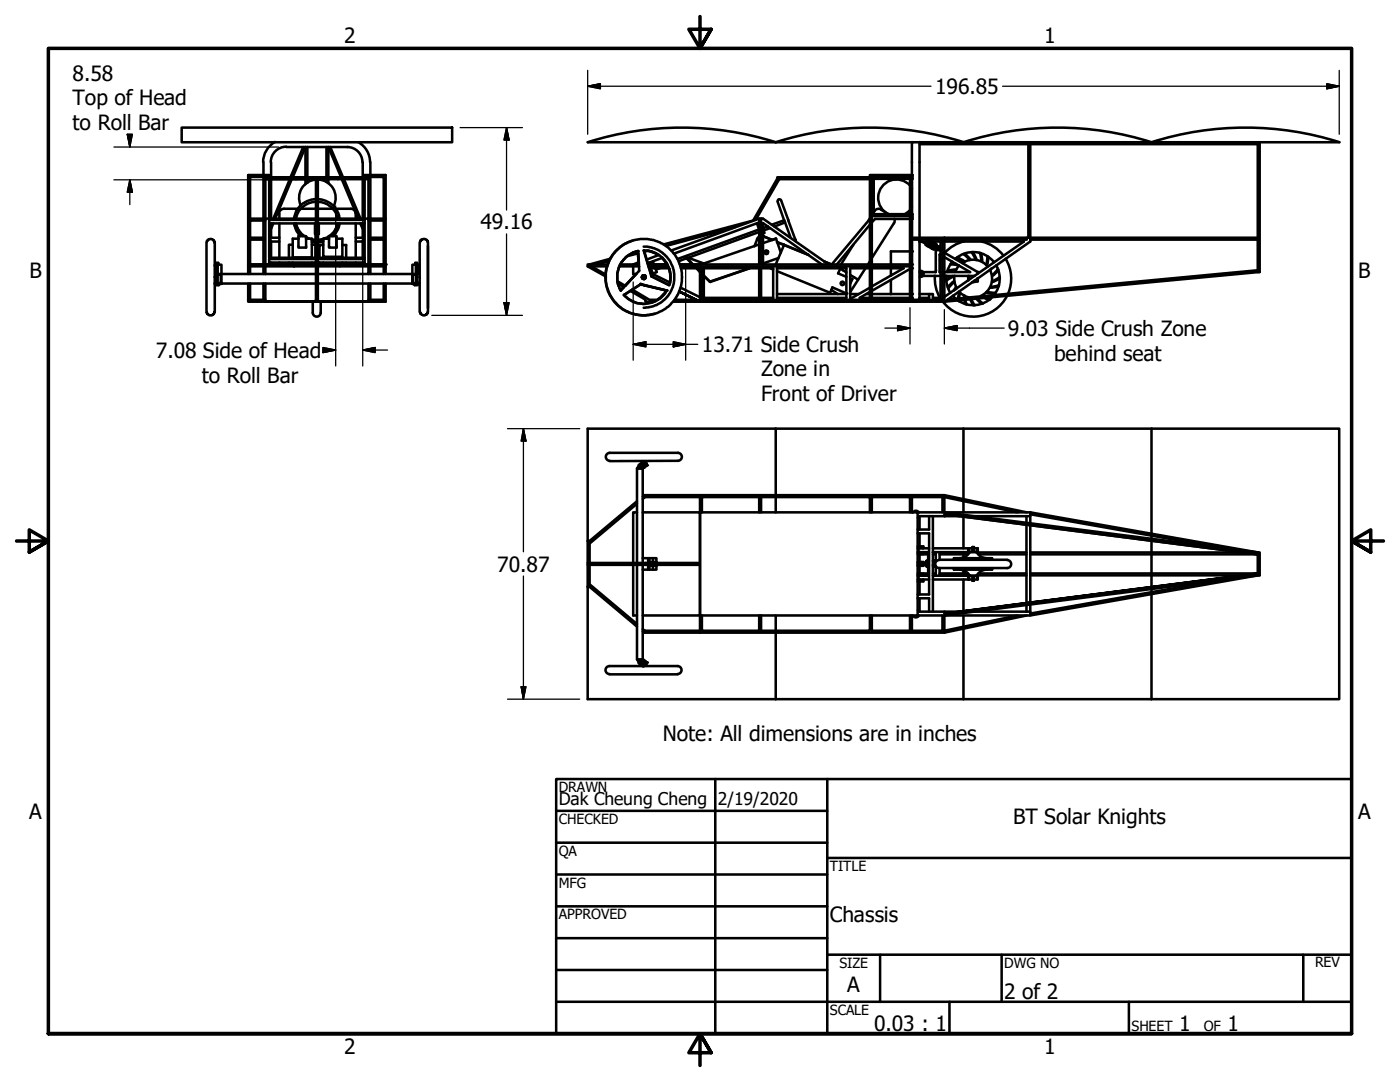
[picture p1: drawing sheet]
<svg xmlns="http://www.w3.org/2000/svg" width="279mm" height="216mm" viewBox="0 0 279 216" stroke-linecap="round" stroke-linejoin="round" font-family="sans-serif">
<!-- layer: Visible (ANSI) -->
<g fill="none" stroke="#000" stroke-width=".51">
<path d="M36.3 25.5h53.9v2.9h-53.9zM52.6 32.4v2.5M52.6 35.3v8.3M53.7 35.4v-.5h-4.2v17.9h13.6M53.7 35.8v7.8M54.1 32.4v3M54.1 35.8v7.8M54.9 28.3a4.6 4.6 0 0 0-2.4 4.1M57.1 29.3a3.1 3.1 0 0 0-3.1 3.1M57.1 29.3h12.2M57.8 35.8l-3.3 7.8M58.2 35.8l-3.3 7.8"/>
<path d="M58.4 35.4l2.6-6.1v6.1M59.1 35.4h-6v.4h10M59.1 35.8v-.4h8.3v.4h-4.3v8.2h.3v-8.2M60.5 29.3l-2.5 6.1M61 35.8v1M61.3 29.3v6.1M61.3 35.8v.7M63 35.8a3.7 3.7 0 0 0-3 5.2M63.1 39.8a4.5 4.5 0 0 0-4.4 3.8M63.4 35.8a3.7 3.7 0 0 1 3.2 5.3M63.4 39.8a4.4 4.4 0 0 1 4.4 3.8M65.2 29.3v6.1"/>
<path d="M65.2 35.8v.5M65.5 35.4v-6.1l2.6 6.1M65.5 35.8v.8M65.9 29.3l2.6 6.1M67.4 35.4h5.9v.4h-5.9M68.2 35.8l3.3 7.8M68.6 35.8l3.3 7.8M69.3 29.3a3 3 0 0 1 3 3.1M71.5 28.4a4.5 4.5 0 0 1 2.4 4M72.4 32.4v3M72.4 35.8v7.8M72.8 35.4v-.5h4.2v17.9h-3.5v-17.5h3.1v8.3"/>
<path d="M72.8 35.8v7.8M73.9 32.4v2.5M73.9 35.3v8.3M155.1 35.8h.4l-4.7 8.1M155.5 35.4h-.4v.4l-4.8 8.2-17.8 4.8M155.9 40a.35 .35 0 0 0-.5-.2 .35 .35 0 0 0-.2 .4M173.6 35.4h-18.1v.4h18.1M174 35.3h7.6v7.4h-7.6zM181.6 35.7h-7.2v7M181.6 37.1a3.7 3.7 0 0 0-5.6 .2 3.7 3.7 0 0 0 1.4 5.5l-1.6-1M182 37.6h.1M182 35.7h.1v-.8h-8.5v17.9h-21.7v-9.2"/>
<path d="M182 28.6v18.8h22.9M182.1 28.4v.1M183.5 28.8h21.7M183.5 28.6v18.8M183.6 28.3v.2M192.3 28.4a62 62 0 0 1 37.5 0 61.8 61.8 0 0 1 37.5 0M192.3 28.4a61.8 61.8 0 0 0-37.5 0 62 62 0 0 0-37.5 0h150M205.2 28.4v19h.4M205.6 28.4v19M205.6 28.8h45.4v18.6M251.4 28.4v25.9h-.4M41.4 47.9a.92 .92 0 0 1 1.1 0 .92 .92 0 0 1 .4 1.1l-.1 13.2a.83 .83 0 0 1-1 .7 .83 .83 0 0 1-.6-1.1v-13.5z"/>
<path d="M42.9 52.8h1.3v1.9M43 53.1l.2 .1M43 53.3v.1h.2M43 53.5l.2 .2M43 53.7l.2 .1M43 53.9v.1h.2M43 54.2h.2M43 54.4l.2 .1M43 54.5v.2h.2M43.1 56.6h-.2h1.3h-.5M43.2 53.1h.1M43.2 53.5h.1"/>
<path d="M43.2 53.7h.1M43.2 54.2h.1M43.2 54.4h.1M43.1 56.6h.3v.2h-.3zM43.1 56.6v.3h.6v-.3M43.1 56.8v.1M43.2 53.2h.1M43.2 53.4h.1M43.2 53.8h.1M43.2 54h.1M43.2 54.2l.1 .1M43.2 54.5h.1"/>
<path d="M43.2 54.7h.1M43.2 53.2v.1h-.2h.3M43.2 53.8v.2l-.2-.1 .3 .1M43.2 54.5v.1l-.2-.1 .3 .1M43.2 53.1h-.2h.3M43.2 53.5h-.2h.3M43.2 53.7h-.2h.3M43.2 54.1l-.2 .1h.3M43.2 54.4h-.2h.3M43.2 52.8v-.3h.4v.3M43.2 53v.1M43.2 53.4v.1"/>
<path d="M43.2 54v.2M43.2 54.2v.2M43.2 54.7v1.7M43.3 53h-.4h.4v3.4l-.4 .1M43.4 52.8v3.8h.8M43.4 54.8h.7M43.4 56.8l.3 .1M43.4 56.6h.3M44.2 54.7h-.8v.1l.7-.1v1.8l-.7 .1h.8M44.2 54.7h18.9M44.2 56.6h18.9M44.2 54.7v1.9"/>
<path d="M49.5 56.6v3.6h24h-20.5v-3.6M49.5 43.6h13.6M49.5 53.1v1.6M49.9 43.6v-8.3h3.1v17.5M49.9 47.4h2.7M49.9 47.8h2.7M49.9 56.6v3.2h3.1M49.9 53.1v1.6M52.6 44v8.8M52.6 53.1v1.6M52.6 56.6v3.2M53 44h-3.1v8.8"/>
<path d="M53 53.1v1.6M53.7 44.6h9.2v2.1h.1M53.7 52.4h9.2v.4M54.1 44.6v2.8M54.1 48.2v3.2M54.1 52.4v.4M54.5 44.6l-.4 1.1M55.8 47.4h-1.8v.8h1.8M55.8 42.6v1M55.8 44.6v6.8M55.8 52.4v.4M56.7 41.7a.98 .98 0 0 0-1 .9"/>
<path d="M56.7 41.7h2.7M57.7 52.4v.4M58.4 48.8h-.7v2.6M58.4 51.4h.1M58.4 52.4v.4M58.7 44.6a4.1 4.1 0 0 0 1.3 2.5M58.7 52.8h-9.2v.3h9.2M58.7 53.1v-.3h9.1v.3h-4.4M58.7 53.1h4.4M59.1 44.6l.3 1.2 .5 .9 .6 .4M59.1 44.6l.4 1.1 .6 .9 .7 .5M59.6 47.1h1.5v2.3h-1.5z"/>
<path d="M59.6 47.6h-1.2v3.8h3.8v-3.8h-1.1M60 41.7h3.1M60.3 41.4l.2 .2M61.1 47.3l.7 .3M61.1 47.6h.1M62.2 48l.8 .1M62.2 47.8l.8 .1M62.2 48.3l.8 .1M62.2 51.4h.1M62.2 52.4v.4M63.1 45.9l-.1 5.5v-2.6h-.8M63.1 53.1h.3v7.1h-.3v-.4h.3"/>
<path d="M63.1 40.3a4.3 4.3 0 0 0-4 3.3M63.1 44v8.8h.3v-8.8M63.1 43.9h-9.4v7.5h9.4M63.1 51.7h-9.4v1.1M63.1 53.1v6.7M63.4 43.9h9.4v7.5h-9.4v-5.5M63.4 40.3a4.1 4.1 0 0 1 4 3.3M63.4 52.8h10.1M63.4 43.6h13.6M63.4 51.7h9.4v1.1M63.4 56.6h18.9M63.4 41.7h3"/>
<path d="M63.8 52.4v.4M64.5 47.7l-1.1 .2M64.5 47.9l-1.1 .2M64.5 48.2l-1.1 .2M64.5 48.9h-.7v2.5M64.5 51.2v.2M64.5 52.4v.4M65.7 47.4l-.5 .2M65.7 47.1h1.5v2.3h-1.5zM65.7 47.6h-1.2v3.6h3.8v-3.6h-1.1M66 47.1l1-1.1 .3-.8 .1-.6a3.9 3.9 0 0 1-2.8 3M66.3 41.5l-.1 .1"/>
<path d="M67.1 41.7h2.9M67.8 44.6a4.1 4.1 0 0 1-1.4 2.5M67.8 52.8h9.2v.3h-9.2M68.3 51.2v.2M68.3 52.4v.4M68.3 48.9h.8v2.5M69.1 52.4v.4M70 41.7a.98 .98 0 0 1 1 .9M71 47.4h1.5v.8h-1.5M71 42.6v1M71 44.6v6.8M71 52.4v.4"/>
<path d="M71.9 44.6l.5 1.1M72.3 44.6l.1 .1M72.4 44.6v2.8M72.4 48.2v3.2M72.4 52.4v.4M72.8 44.6h-9.2v2.1h-.2M72.8 52.4h-9.2v.4M73.5 53.1v1.6h-10.1M73.5 54.7h8.8M73.5 56.6v3.6h3.5v-3.6M73.5 44h3.1v8.8M73.9 47.4h2.7"/>
<path d="M73.9 47.8h2.7M73.9 44v8.8M73.9 53.1v1.6M73.9 56.6v3.2M76.6 56.6v3.2h-3.1M76.6 53.1v1.6M77 53.1v1.6M82.7 56.6h-.4h1.3M82.8 56.6h.3v.2h-.3zM82.8 56.6l-.1 .3h.6l.1-.3M82.8 56.8l-.1 .1M82.9 52.8v-.3h.3v.3"/>
<path d="M83 52.8v3.8h-.7v-1.9h.7h-.6v1.8l.6 .1h-.7v-1.9M83 54.7l-.6 .1M83.1 53.5h.3v.2l-.3-.1h.3M83.1 54.5h.3v.2l-.3-.1 .3 .1M83.1 53.3a.16 .16 0 0 1 .2-.1 .16 .16 0 0 1 .1 .3h-.2M83.1 53.7h.3l-.2 .2M83.1 53.9h.3l-.2 .2M83.1 54.1l.3 .1v.1h-.2M83.1 54.3l.3 .1-.2 .1M83.1 56.8h.3M83.1 56.6h.3M83.2 53h-.1l.3 .1-.2 .2"/>
<path d="M83.2 53l.1 .1M83.2 53v.1M83.2 53.1v.2M83.2 53.4v.1M83.2 53.6v.1M83.2 53.8v.1M83.2 54v.1M83.2 54.2v.1M83.2 54.4v.1M83.2 54.6v1.8M83.3 53h.3M83.4 56.6h.2"/>
<path d="M83.4 53.2l-.3-.1 .3 .1-.2 .1M83.4 53.4l-.3-.1 .3 .1-.2 .1M83.4 53.8h-.3h.3l-.2 .1M83.4 54h-.3h.3l-.2 .1M83.4 54.2h-.3h.3l-.2 .1M83.4 54.5l-.3-.1h.3l-.2 .1M83.6 53h-.5v3.4l.5 .1v.1M83.6 53v-.2h-1.3v1.9M83.9 47.9h.1a.88 .88 0 0 1 1.1 0 .88 .88 0 0 1 .3 1.1l-.1 13.3a.82 .82 0 0 1-1 .6 .82 .82 0 0 1-.5-1.1v-13.3zM85.4 49.1v12.4M117.3 53.1l3.6 2.1M117.7 53.1h3.5l-.4 1.6"/>
<path d="M118 53.1l2.9 1.7M120.8 55.2a7.6 7.6 0 0 0 9.9 7.4M121.5 52.1l-.2 .7h-4v.3h.4M121.6 52.1l-2.5 .7M121.8 51.6l-4.1 1.2v.3M123.3 56.6l1.2 .7M123.6 53.1h4M123.8 52.8h3.7M124.5 57.3l-.6 .6M124.5 58.9l3.4-2.2 5.2 1.3a5.4 5.4 0 0 1-8.6 .9zM124.5 58.9a5.3 5.3 0 0 0 4 1.7M124.9 51.3l1.5-.9 1-.3 .2 3.9-3.7 4a5.3 5.3 0 0 1 1-6.7z"/>
<path d="M125.8 58l3 1.8v.4h1.8M126.2 57.8l3.4 2h1.7M126.2 48a8 8 0 0 0-4.5 3.6M126.4 53.1v1.6h.6M126.9 54.7l-2.1 2.3-1.5-.9M127.3 50.2h-.4M127.3 50.5l.1 1.9M127.4 50.5l-2.2 .6M127.4 50.2l-1.1 .2M127.5 52.3l-1.1 .5M127.8 56.6l.2 .1M128 56.7v.1h.2"/>
<path d="M128.2 56.8l.5 .1M128.2 55v.6M128.5 49.2h.7l1 .3a6.1 6.1 0 0 1 4.3 6.7 6.1 6.1 0 0 1-6 5.2M128.5 56.9l4.5 1.1M128.5 54.9a.38 .38 0 0 0-.4 .4 .38 .38 0 0 0 .4 .4M128.5 50l1.5 5.1M128.6 54.9l.2 .4-.2 .4 .1-.8M129.2 50l1.4 .4 .8 .5M129.3 50l-.7 .2M129.3 52.8h3.9M129.4 53.1h3.9M129.5 53.5h4"/>
<path d="M129.6 52.4l.1 .4M129.9 54.5l3.8 1.9M129.9 53.5l.5 1.2M130 55.1l-1.5-5.1a5.3 5.3 0 0 1 5 6.9M130 55.1l3.5 1.8M130.3 52.1l.2 .7M130.8 53.5l.3 .8-.7 .2v.3M131.5 50.9l-2.5 .9M131.7 53.5l-.8 .3M132.1 51.5l.9 1M132.2 51.4l-2.9 1.1M133 57.9l-.6 .9-1.1 .9"/>
<path d="M133 52.5l-.6 .3M133.5 53.5l.3 1.4-.1 1.5M134.6 59.8h4.2M135.6 58.2l4.1 2M135.8 53.1h3.9v7.1M135.8 57.4l3.9 1.9M135.9 53.5h3.8M137 51.6l1.2 1.2M137.1 51.5l-1.7 .6M139 53.5l.7 .8M139.1 53.5l.6 .7M140.1 53.1h11.4v6.7h-11.4z"/>
<path d="M146.7 45.3l-13.8 3.8M149.5 53.5l-7.8 2.7-1.2-1.2M149.6 53.5l-7.9 2.8-1.2-1.2M151.1 44.6l.4 1.2M151.1 47.7l-.5 1.4M151.5 47.3l-.4 .4M151.5 43.6v9.2h-15.8M151.5 43.6h.8l13.1 9.2M151.5 53.5h-11v5.9h11M151.5 43.6l-17.5 6.4M151.5 44.4l-17 6.2M151.5 45.8l-16.3 5.9"/>
<path d="M151.5 46.3l-14.1 5.1M151.5 48.8l-11 3.8-3.7-1.4 1.5 1.6M151.5 47.3l-.3 .3M151.9 53.1h21.7v6.7h-21.7zM151.9 53.5h2.4v5.9h-2.4M152.3 47.2h.1M152.3 45.7l.3 .8h-.3M152.3 52.8v-8.3l11.7 8.3M152.3 47.2l1.8 .7M152.6 50.2a.35 .35 0 0 0 .2 .4 .35 .35 0 0 0 .5-.1M153.2 45.1l-.9 .4M153.7 45.5l-1.3 .5"/>
<path d="M153.7 53.5l.6 .3M154.9 47.6l-.8 .3M154.9 47.6l.9 2.8M154.9 47.6l-2.6 .9M155.1 53.5h13.8v5.9h-13.8zM155.1 58.7h13.8M155.1 54.1l10.6 4.3 .4-1.1 2.8 1.2M155.2 40.3l2.6 7.1M155.3 51.5l-3 1.1M155.9 40l2.8 7.9M156.5 48.8l-1.4-.5 1.4 .6M156.5 48.8v.1"/>
<path d="M156.5 48.8l4.9 2.1-4.9-2M156.5 48.9l-1.7 3.9M156.5 43.9l-2.4 .9M156.7 44.4l-2.1 .8M158.8 47.8v.3M164.5 52.2l1.4 .6M165.9 57.8l1.3 .9M167.6 53.5l1.3 .9M167.7 53.6l-.4 .9 1.6 .7M169.7 58.7h1.7M169.7 55.6l.4 .1-.4 .9M170.3 48.8l-2.5 4"/>
<path d="M171.3 55.8l-1.6 2.5M172.7 53.5l-1.4 2.3-1.6-.9M172.9 58.7h.7M173.6 53.5h-3.9v5.9h.4l3.5-2M173.6 58.2l-2 1.2h2M173.6 43.7l-7.6 9.1M173.6 44.8l-6.6 8M173.6 52.1l-.4 .7M173.6 43.6l-.2 .4M174 43.1h7.6v9.7h-7.6zM174 53.1h7.6v6.7h-7.6zM174 53.5h6.3l-6.3 3.7"/>
<path d="M174 59.4h7.6M174 58.7h7.6M174.5 42.1l-.1 .3M175.9 41.8a.98 .98 0 0 0-1.4 .3M177.8 53.5v1.5M177.8 55.9v2.8M178.4 44.6l-4.4 6.9M178.5 43.6v.7l-.1 .3M181.6 43.7h-7l-.6 .7M181.6 53.7l-7.6 4.3M181.6 50.2h-3.8v2.6M181.6 41.9l-1.2 .9"/>
<path d="M182 47.8h6.1v12h-6.1zM182 59.4h.1v.4M182 42.7h.1v1h-.1M182 41.3h.1M183.5 47.8v.4h4.2v11.2h-1.5v-.7h-.8v.7h-1.9v.4M183.5 48.2v11.2M183.5 58.7h1.9M183.5 54.1h.2M183.5 55.2h.2M183.5 54.4a.29 .29 0 0 1 .4 0 .29 .29 0 0 1 0 .4 .29 .29 0 0 1-.4 .1M183.7 54a.6 .6 0 0 1 .6 .6 .6 .6 0 0 1-.6 .6M183.9 48.2l.9 .4"/>
<path d="M184.1 54.3h2.7M184.1 55.1h3.6M184.9 48.8v.1h.1l-.1-.1M184.9 48.7l.2 .1-.1 .2M185 48.2l-.2 .7 .4-.7M185.3 49h.1M185.4 48.2l-.3 .6a.16 .16 0 0 0 0 .3 .16 .16 0 0 0 .2 0l.1-.1M185.5 49.1h.2M185.6 48.2l-.3 .8M185.7 48.3l-.3 .7a.17 .17 0 0 0-.1 .2 .17 .17 0 0 0 .2 .1l.1-.2M185.9 48.2l-.4 .9M185.9 48.5v-.2a.23 .23 0 0 1 .3 .1 .23 .23 0 0 1-.1 .3l-.3 .6"/>
<path d="M185.9 48.3l-.3 .8a.18 .18 0 0 0 .1 .3 .18 .18 0 0 0 .2-.2M185.9 49h.1M186 48.8h.1M186.1 48.6l.1-.2a.27 .27 0 0 1 .3 .2 .27 .27 0 0 1-.2 .3l-.2 .6M186.2 48.5l-.3 1 .2 .1 .1-.2M186.2 49.1h.1M186.3 49h.1M186.4 49.6h.1M186.4 48.7l.3-.2-.3 1.1M186.5 48.6l-.4 .9 .2 .2M186.5 49.5l.3 .2M186.5 49.3h.1"/>
<path d="M186.6 49.1h.1M186.6 55v1.3l.2 1.3 .8 1.8M186.8 49.1h.7v.8h-.7zM186.8 49.9v4.4M186.8 53.9l-.1 .4M186.8 48.7l.1 .1-.6 .9zM186.8 49l.4 .1M187.5 49.9l.2 .1M187.7 50.9l-.2-.1v3.5h.2M187.8 51.6l-.2 .3M188.5 47.4v.4h16.4v-.4h.3M188.5 48.2h15.8l-15.8 11"/>
<path d="M188.5 51.3l5.1 3h-5.1M188.5 47.8v12.4M188.5 50.4l6.6 3.9v.3M188.5 55.1h4.7M188.9 55l.1 1.8 .7 1.6M189.2 59.8l61.9-5.9v.4l-62.6 5.9M189.7 52.8l1.6 .2M189.8 52.6h.9M190.1 52.2l-.8 1.2-.3 .9M190.1 55.1l-1.2 .7M190.2 59l.5 .6M190.4 56.1l-1.2 1.3"/>
<path d="M190.4 55.2l-1.5 .8M190.5 56.3l-1.2 1.3M190.5 55l.1 1.6 .4 .9M190.6 51.7a5.3 5.3 0 0 1 7.8 .6M190.8 54l-1.7 .3M190.8 51.5l1.6 .8M190.8 57.3l-.5 .7M190.9 53.8l-1.8 .3M190.9 57.5l-.2 .2M191 51.4l1.5 .8M191.2 59.9v.1M191.4 58.2l.7 .6 1.3 .6"/>
<path d="M191.4 59.9v.2M191.4 53l-.8 1.2M191.5 58.3l-.3 1.3M191.6 58.4l-.2 1.1M192.1 52.5a3.8 3.8 0 0 1 5 .7M192.2 50.7l1.3 1.2M192.4 59v.4M192.5 59.8l.2 .9M192.5 50.6l1.2 1.3M192.5 48.1l-1.9 .7-1.1 .7-.9 .9M192.6 59.1v.3M192.6 59.8l.3 1"/>
<path d="M193.4 55.1h-.2v.8M193.6 59.7l.7 1.2M193.8 59.7l.8 1.2M193.9 50.3l.8 1.6M194.1 50.3l.8 1.6M194.5 55.1h-1.1v.8M194.7 56.1l-.7 .2M194.8 59.6l1.2 1M195.1 55.6v.4h-.7M195.1 59.6l1.1 1M195.1 55.5v.7h-.9M195.5 50.4l.3 1.7"/>
<path d="M195.7 50.5l.3 1.7M195.9 59.1h.1M195.9 48.2a7.6 7.6 0 0 1 4.4 2.8M196.1 59l.1 .1M196.5 59.4l1 .5M196.8 59.4l.9 .3M196.8 58.3l1.8 .3M197 58.2l1.7 .2M197 51.1l-.2 1.7M197.2 51.2l-.2 1.8M197.6 53.8a3.8 3.8 0 0 1-1.9 5.3M197.9 53.6l-.3 .3"/>
<path d="M198.1 59.2a5.3 5.3 0 0 1-7 .7M198.3 52.2l-.1 .2M198.8 52.9a5.3 5.3 0 0 1-.4 5.9M199.2 53.6l-1.2 1.3M199.3 53.8l-1.3 1.3M199.3 57.1l-1.7 .3M199.4 56.9l-1.7 .3M199.5 55.2l-1.5 .9M199.6 55.5l-1.6 .8M200.7 51.6a7.6 7.6 0 0 1 .5 7M201 59a7.6 7.6 0 0 1-12.9 1.1M205.6 47.4h45.4v.4"/>
<path d="M205.6 47.4v.4h45.4M205.6 47.8v.4l-17.1 12M251 47.8v6.1M62.4 62.4a.79 .79 0 0 0 .8 .8 .79 .79 0 0 0 .8-.8M62.4 60.2v2.2M64 60.2v2.2M130.1 60.3l.5-.2-.6 .2M134.4 60.2h5.2M139.7 60.2l-4.1-2 4.1 2h43.4M139.7 60.2h48.8M121.7 91.9a.79 .79 0 0 1-.8-.7 .79 .79 0 0 1 .8-.8h13.6a.79 .79 0 0 1 .8 .8 .79 .79 0 0 1-.8 .7l-13.6 .1M127.5 92.8l.8-.7 .5 .6-.7 .8z"/>
<path d="M128.2 92.4l-.2 .2 .1 .4h.4l.2-.3-.3 .3M128.2 92.4l.3 .1zM128.4 92.2l.2-.1 .5 .7M128.5 92.5l.2 .2zM128.6 92.3l.2 .2v.3M128.6 92.3l.2 .1v.4v-.3zM128.7 93l.1-.1zM128.8 92.9l-.1 .1M128.8 92.8l-.5 .5h.2l.6-.5M128.8 92.5l.1 .3-.2 .2 .2-.2v-.3l-.3-.2 .2 .2v.3M128.8 92.6l-.1-.3 .1 .4M129.1 92.8l-.8 .7h-1.1l.3-.7 .7 .7"/>
<path d="M139.7 98.8v3.4M139.7 99.2h-11l-.4 .4M154.8 85.5v13.3M154.8 99.2v3M188.5 98.8v3.4l62.6 8M188.5 98.8h-59.9l-.3 .3M188.5 99.2l14.6 3M188.5 98.8l16.4 3.4M192.3 85.5v14.1M229.8 85.5h37.5v54h-37.5M229.8 85.5h-112.5v26.8M229.8 85.5v21"/>
<path d="M117.3 112.7v26.8h112.5M117.3 117.1h.4l9.4 7.9M117.7 112.7v3.9l9.4 7.9M126.4 112.7v10.1h.7M127.1 102.2h-.7v10.1M127.1 100.5l-9.4 8v3.8M127.1 100l-9.4 7.9h-.4M127.1 112.3v-18.8h1.2v18.8M127.1 112.7l.1 18.9M128.3 111.4h2.7v.9l-.1-.2M128.3 102.2h11.4v20.6h-11.4M128.3 112.7v18.9"/>
<path d="M128.8 112.3h-11.5v.4h11.5M129.3 111.4v.9M129.3 112.7v1M129.6 111.4v.7h.3M129.9 112.1h1M129.9 112.9h1M129.9 112.9h-.3v.8M129.9 112.1v.2M129.9 112.7v.2M130.3 111.4v.7M130.3 112.9v.8M130.9 112.1v.2"/>
<path d="M130.9 112.7v.2M130.9 112.9l.1-.2v1h-2.7M130.9 112.9h.1M130.9 112.1h.1M139.6 112.3h-10.8v.4h10.8M139.7 102.2h43.4v20.6h-43.4zM140.1 102.2v-3h11.4v3M151.9 102.2v-3h21.7v3M174 102.2v-3h7.6v3M182 102.2v-3h6.1v3h-4.6M182.2 102.3a.73 .73 0 0 1 1.2 0M183.1 110.2l2.1 .1"/>
<path d="M183.1 112.7h1.2v.2h-1.2M183.1 112.1h1.2v.2M183.1 109h1.2v.4M183.1 114.5h1.2v.4M183.1 112.3h1.6M183.1 106.4h2.3v12.2h-2.3M183.1 119.4h2.3v2.6M183.1 115.6h2.3M183.1 109.4h2.3M183.3 109.4v.8M183.3 114.9v.7M183.5 103h8"/>
<path d="M183.5 103l-.3 .3M183.5 103v2.7M183.5 106.4v2.6M183.5 110.6v1.5M183.5 112.3v.4M183.5 112.9v1.6M183.5 116v2.6M183.5 119.4v2.6M183.5 110.6h1.7M183.5 114.4h1.7M183.5 112.6h1.2M184.3 114.8h.9"/>
<path d="M184.3 110.2h.9M184.3 110.2v.4h-1.2M184.3 115.6v.4h-1.2M185 111.9a.67 .67 0 0 0 0 1.1 .71 .71 0 0 1 .1-1.1l.1 .1M185.1 112.1l-.2 .1v.4M185.2 112.9l-.2-.3h-.2l.2 .4 .2 .1M185.2 110.3v4.5l-2.1 .1M185.2 111.9a.86 .86 0 0 0 0 1.1M185.4 103v2.7h-2.3M186.2 114.9h8.9v.7v-.7h-1.7v.7M186.2 112.6h.1M186.2 112.8h.1"/>
<path d="M186.2 111.9h.1M186.2 114.8h.6M186.2 110.2h.6M186.2 110.6h.6M186.2 114.4h.6M186.2 103v19M186.2 115.6h7M186.2 110.2h7M186.2 109.4h7.2M186.3 112.6l.2 .4h.2M186.5 113l-.3 .1M186.6 111.9l-.2 .2-.1 .5"/>
<path d="M186.6 111.9l-.4 .1M186.6 111.9h.1M186.6 112.3h-.1v.3h.1M186.8 112a.55 .55 0 0 0-.4 .8l.4 .2v1.9M186.8 110.2v1.8M187.4 111.7h13.6M187.4 111.8a.79 .79 0 0 0-.8 .7 .79 .79 0 0 0 .8 .8h13.6a.79 .79 0 0 0 .8-.7 .79 .79 0 0 0-.8-.8M187.5 110.2v1.5M187.5 113.3v1.6M187.5 114.8h5.9M187.5 110.2h5.9M187.5 110.6h5.7"/>
<path d="M187.5 114.4h5.7M188.5 103v-.4l62.5 8M190.4 113.3v.4h7.6v-.4M190.4 111.7v-.3h7.6v.3M191.5 113.7a2.32 2.32 0 0 1 2 1.1M192.3 100v2.2M192.3 103.1v6.3M192.3 110.2h.1M192.3 110.6v.6M192.3 113.9v.5M192.3 114.8v.1M192.3 115.6v6.3"/>
<path d="M193.2 114.9v.7h.2M193.2 109.4v.8h1.9v-.8M193.4 115.6h.7M193.5 110.2a2.32 2.32 0 0 1-2 1.2M194.1 109.4h-.7v.7h1.7v-.7h-.7M194.1 110.1v-.9h.3v.9M194.1 114.9v1h.3v-1M194.4 115.6h.7M194.9 110.2a2.32 2.32 0 0 0 2 1.2M195 114.8h9.9M195 110.2h9.9M195.3 110.6h9.6"/>
<path d="M195.3 114.4h9.6M196.9 113.7a2.32 2.32 0 0 0-2 1.1M204.9 103v1.3M204.9 104.7v15.6M205.6 102.2h-17.1v.4l62.5 8v-.4h.4v4.6h-.4v-4.2M205.6 102.2v.8h-11.1M205.6 103v1.5M205.6 104.8v15.4M205.6 114.8h42.5M205.6 110.2h42.5M205.6 110.6h45.4M205.6 114.4h45.4"/>
<path d="M205.6 102.2l45.1 8M205.6 102.6l37.1 6.6M229.8 106.9v.6M229.8 107.9v2.3M229.8 110.6v3.8M229.8 114.8v2.4M229.8 117.5v.7M229.8 118.6v20.9M242.7 115.9l-37.1 6.5M250.7 110.6h.3M250.7 114.9l-45.1 7.9M251 114.4l-.3 .1"/>
<path d="M251.1 114.8l-62.6 8M121.6 134.6h13.7M121.6 132.9h13.7M121.6 132.9a.79 .79 0 0 0-.8 .8 .79 .79 0 0 0 .8 .8M127.2 131.6h.9l-.6 .7zM128.1 131.6l.7 .6M128.1 131.6l-.6 .7 .7 .6M128.1 131.6h.2M128.2 132.1l-.2 .2 .1 .4h.4l.2-.3-.3 .3M128.2 132.1h.3zM128.3 131.6l.8 .6-.6-.5h-.2l.5 .5M128.3 126l.3 .2h59.9"/>
<path d="M128.3 125.5l.4 .4h11M128.5 132.1l.2 .3zM128.7 132l.2 .2v.3l-.2 .2h-.1h.2l.1-.5zM128.8 132.1l-.1-.1 .1 .1M128.8 132.2l-.1 .5-.4 .2 .4-.2zM128.8 132.2l.1 .3-.3 .2M128.8 132.3v.4h-.2h.2zM128.8 132.3l-.1 .4zM129.1 132.2l-.3 .6h-.4M135.2 132.9a.79 .79 0 0 1 .8 .8 .79 .79 0 0 1-.8 .8M139.7 122.8v3.4M140.1 122.8v3.1h11.4v-3.1"/>
<path d="M151.9 122.8v3.1h21.7v-3.1M154.8 122.8v3.1M154.8 126.2v13.3M174 122.8v3.1h7.6v-3.1M182 122.8v3.1h6.1v-3.1h-4.6M182.2 122.8a.73 .73 0 0 0 1.2 0M183.2 121.8l.3 .3M183.5 122h5M188.5 122.4l62.5-8zM188.5 122.8v3.4M191.5 122h-3v.8M192.3 122.8v2.2"/>
<path d="M192.3 125.5v14M194.5 122h11.1v.8h-17.1M203.1 122.8l-14.6 3.1M204.9 120.7v1.3M204.9 122.8l-16.4 3.4M205.6 120.6v1.4"/>
<circle cx="128.5" cy="55.3" r=".37"/>
<circle cx="128.5" cy="55.3" r="7.6"/>
<circle cx="152.9" cy="50.3" r=".35"/>
<circle cx="168.1" cy="56.5" r=".35"/>
<circle cx="187.2" cy="49.5" r=".1"/>
</g>
<g fill="#000">
<circle cx="43" cy="54.2" r=".25"/>
<circle cx="49.5" cy="52.8" r=".25"/>
<circle cx="53" cy="52.8" r=".25"/>
<circle cx="63.4" cy="52.8" r=".25"/>
<circle cx="73.5" cy="52.8" r=".25"/>
<circle cx="77" cy="52.8" r=".25"/>
<circle cx="83.4" cy="54.6" r=".25"/>
<circle cx="83.4" cy="54" r=".25"/>
<circle cx="83.4" cy="53.3" r=".25"/>
<circle cx="124.5" cy="58.9" r=".25"/>
<circle cx="126.4" cy="52.8" r=".25"/>
<circle cx="133" cy="58" r=".25"/>
<circle cx="139.7" cy="52.8" r=".25"/>
<circle cx="168.9" cy="58.5" r=".25"/>
<circle cx="182" cy="50.2" r=".25"/>
<circle cx="182" cy="52.8" r=".25"/>
<circle cx="182" cy="53.5" r=".25"/>
<circle cx="182" cy="58.7" r=".25"/>
<circle cx="195.1" cy="54.3" r=".25"/>
<circle cx="128.3" cy="92.1" r=".25"/>
<circle cx="128.5" cy="92.1" r=".25"/>
<circle cx="128.8" cy="92.8" r=".25"/>
<circle cx="128.8" cy="92.5" r=".25"/>
<circle cx="129.1" cy="92.8" r=".25"/>
<circle cx="139.7" cy="102.2" r=".25"/>
<circle cx="185.2" cy="112.8" r=".25"/>
<circle cx="128.8" cy="132.2" r=".25"/>
<circle cx="129.1" cy="132.2" r=".25"/>
<circle cx="139.7" cy="122.8" r=".25"/>
</g>
<!-- layer: Border (ANSI) -->
<path d="M139.7 3.3v6.4l-2.2-3.9h4.4l-2.2 3.9 2.2-3.9M3.3 107.9h6.4l-3.9-2.2v4.5l3.9-2.3-3.9 2.3M276.1 107.9h-6.4l3.9-2.2v4.5l-3.9-2.3 3.9 2.3M9.7 206.2v-196.5h260v196.5h-260h260M141.9 210.1l-2.2-3.9 2.2 3.9h-4.4l2.2-3.9v6.4" fill="none" stroke="#000" stroke-width=".7"/>
<!-- layer: Title (ANSI) -->
<g fill="none" stroke="#000" stroke-width=".51">
<path d="M111 155.4h158.7v50.8h-158.7zM142.7 155.4v50.8M165.1 155.4v50.8M111 161.8h54.1M111 168.1h54.1M111 174.5h54.1M165.1 171.2h104.6M111 180.8h54.1M111 187.2h54.1M111 193.5h54.1M111 199.9h158.7M165.1 190.5h104.6"/>
<path d="M175.6 190.5v9.4M189.5 199.9v6.3M199.9 190.5v9.4M225.3 199.9v6.3M260.1 190.5v9.4"/>
</g>
<!-- layer: Dimension (ANSI) -->
<g fill="none" stroke="#000" stroke-width=".25">
<path d="M117.3 17.2l2.5-.5v1zM117.3 17.2h68.5M117.3 14v12.8M200.1 17.2h67.2M264.8 16.7l2.5 .5-2.5 .5zM267.3 14v12.8M22.7 29.3h32.9M22.7 35.9h39.1M25.4 26.8h1l-.5 2.5zM25.9 35.9l.5 2.5h-1zM25.9 26.8v2.5M25.9 35.9v4.9"/>
<path d="M72.4 37v36M91.8 25.5h12.5M101.1 25.5l.5 2.4h-1zM101.1 25.5v16.4M67 41.1v31.9M101.1 46.7v16.2M126.4 56.3v15.6M136.8 52.8v19.1M64.5 69.3l2.5 .5-2.5 .6zM64.5 69.8h2.5M72.4 69.8l2.5-.5v1.1zM72.4 69.8h4.9"/>
<path d="M86.2 62.9h18.1M100.6 60.4h1l-.5 2.5zM126.4 68.7l2.5-.5v1zM126.4 68.7h12.9M134.4 68.2l2.4 .5-2.4 .5zM176.6 65.5h5M179.1 65l2.5 .5-2.5 .5zM181.6 61.4v7.2M188.5 65.5l2.5-.5v1zM188.5 65.5h11.9M188.5 61.8v6.8M101.3 85.5h14.4"/>
<path d="M104.5 85.5l.5 2.5h-1zM104.5 85.5v24.6M104.5 114.9v24.6M101.3 139.5h14.4M104 137h1l-.5 2.5z"/>
</g>
<g fill="#000" stroke="#000" stroke-width=".25">
<path d="M117.3 17.2l2.5-.5zM117.3 17.2l2.5-.5v1zM264.8 17.7l2.5-.5zM264.8 16.7l2.5 .5-2.5 .5zM25.4 26.8l.5 2.5zM25.4 26.8h1l-.5 2.5zM25.9 35.9l.5 2.5zM25.9 35.9l.5 2.5h-1zM101.1 25.5l.5 2.4zM101.1 25.5l.5 2.4h-1zM64.5 70.4l2.5-.6zM64.5 69.3l2.5 .5-2.5 .6z"/>
<path d="M72.4 69.8l2.5-.5zM72.4 69.8l2.5-.5v1.1zM100.6 60.4l.5 2.5zM100.6 60.4h1l-.5 2.5zM126.4 68.7l2.5-.5zM126.4 68.7l2.5-.5v1zM134.4 69.2l2.4-.5zM134.4 68.2l2.4 .5-2.4 .5zM179.1 66l2.5-.5zM179.1 65l2.5 .5-2.5 .5zM188.5 65.5l2.5-.5zM188.5 65.5l2.5-.5v1z"/>
<path d="M104.5 85.5l.5 2.5zM104.5 85.5l.5 2.5h-1zM104 137l.5 2.5zM104 137h1l-.5 2.5z"/>
</g>
<g font-size="4.2">
<text x="68.7" y="8.6">2</text>
<text x="208.4" y="8.6">1</text>
<text x="14.5" y="16.1">8.58</text>
<text x="14.5" y="21">Top of Head</text>
<text x="186.6" y="18.7">196.85</text>
<text x="14.5" y="26">to Roll Bar</text>
<text x="95.9" y="45.8">49.16</text>
<text x="5.9" y="55.5">B</text>
<text x="271.1" y="55.5">B</text>
<text x="31.1" y="71.5">7.08 Side of Head</text>
<text x="140.1" y="70.3">13.71 Side Crush</text>
<text x="201.2" y="67.1">9.03 Side Crush Zone</text>
<text x="210.4" y="71.9">behind seat</text>
<text x="40.3" y="76.3">to Roll Bar</text>
<text x="151.9" y="75.1">Zone in</text>
<text x="151.9" y="80.1">Front of Driver</text>
<text x="99.3" y="114">70.87</text>
<text x="132.3" y="147.8">Note: All dimensions are in inches</text>
<text x="5.8" y="163.4">A</text>
<text x="202.2" y="164.5">BT Solar Knights</text>
<text x="271" y="163.4">A</text>
<text x="165.6" y="184">Chassis</text>
<text x="169.1" y="198">A</text>
<text x="200.4" y="199.3">2 of 2</text>
<text x="174.4" y="205.7">0.03 : 1</text>
<text x="235.3" y="205.7">1</text>
<text x="245" y="205.7">1</text>
<text x="68.7" y="210.3">2</text>
<text x="208.4" y="210.3">1</text>
</g>
<g font-size="3.5">
<text x="111.5" y="160.6">Dak Cheung Cheng</text>
<text x="143.3" y="160.7">2/19/2020</text>
</g>
<g font-size="2.8">
<text x="111.5" y="158">DRAWN</text>
<text x="111.5" y="164.4">CHECKED</text>
<text x="111.5" y="170.8">QA</text>
<text x="165.6" y="173.7">TITLE</text>
<text x="111.5" y="177.1">MFG</text>
<text x="111.5" y="183.5">APPROVED</text>
<text x="167.5" y="193.1">SIZE</text>
<text x="200.4" y="193.1">DWG NO</text>
<text x="262.4" y="193">REV</text>
<text x="165.6" y="202.5">SCALE</text>
<text x="225.8" y="205.7">SHEET</text>
<text x="240.2" y="205.7">OF</text>
</g>
</svg>
